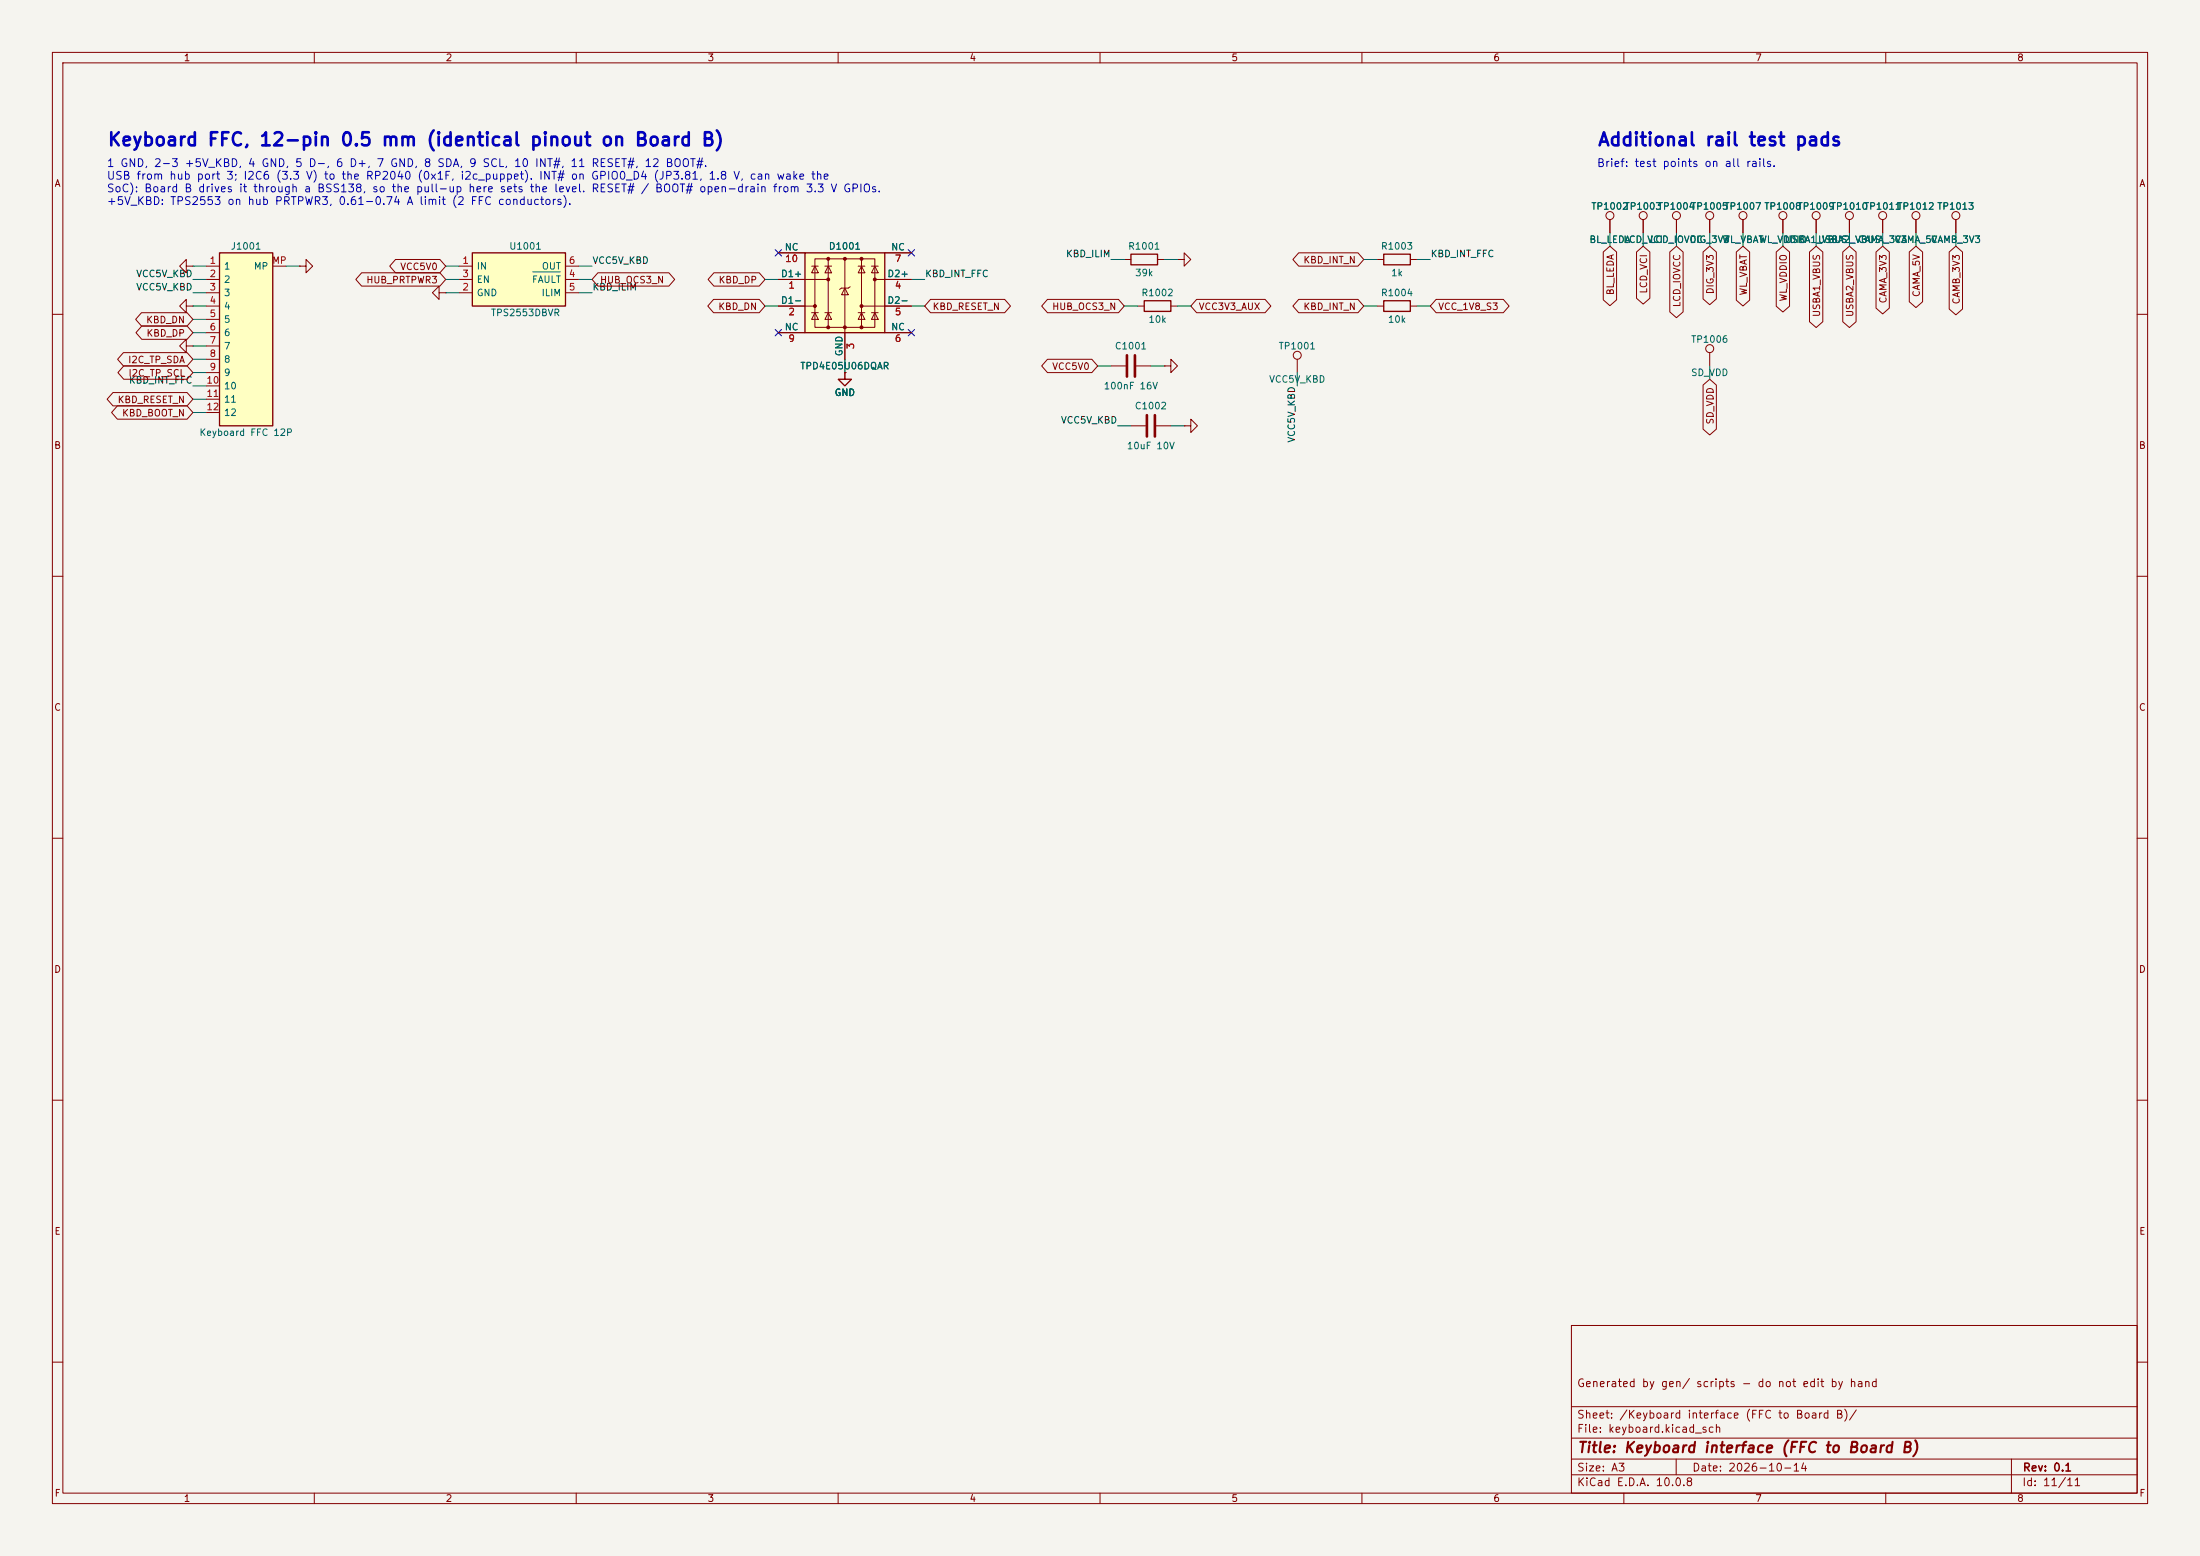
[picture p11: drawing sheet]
<svg xmlns="http://www.w3.org/2000/svg" width="420mm" height="297mm" viewBox="0 0 420 297" stroke-linecap="round" stroke-linejoin="round" font-family="sans-serif">
<path d="M0 0h420v297h-420z" fill="#f5f4ef" stroke="#f5f4ef" stroke-width=".19"/>
<g fill="none" stroke="#840000" stroke-width=".19">
<path d="M10 10h400v277h-400zM12 12h396v273h-396zM60 10v2M110 10v2M160 10v2M210 10v2M260 10v2M310 10v2M360 10v2M57.1 50.8h1.3v-1.3l1.3 1.3-1.3 1.3v-1.3M57.1 50.8h.1M373.4 41.9v2.6"/>
<path d="M10 60h2M408 60h2M10 110h2M408 110h2M10 160h2M408 160h2M10 210h2M408 210h2M300 253h108v32h-108zM10 260h2M300 278.5h108M300 274.5h108"/>
<path d="M300 268.5h108M320 278.5v3M384 278.5v6.5M408 260h2M60 285v2M110 285v2M160 285v2M210 285v2M260 285v2M300 281.5h108M310 285v2M360 285v2"/>
<circle cx="373.4" cy="41.1" r=".76"/>
</g>
<path d="M153.7 48.3h15.2v15.2h-15.2z" fill="#ffffc2"/>
<g fill="none" stroke="#840000" stroke-width=".19">
<path d="M83.8 55.9v-1.3l-1.3 1.3 1.3 1.3v-1.3h1.3M85.1 55.9h.1M148.6 53.3h9.5M148.6 58.4h7M148.6 48.3h5.1M154.9 50.8h1.3M154.9 59.7h1.3M155.6 49.4h11.4v13.1h-11.4zM155.6 50.8l.6 1.3h-1.3zM155.6 59.7l.6 1.3h-1.3zM157.5 50.8h1.2M157.5 59.7h1.2"/>
<path d="M158.1 50.8l.6 1.3h-1.2zM158.1 59.7l.6 1.3h-1.2zM158.1 49.4v13.1M161.3 55l.6 1.3h-1.2zM161.3 49.4v19.2M162.3 54.7l-.4 .3h-1.2l-.4 .2M163.8 50.8h1.3M163.8 59.7h1.3M164.5 50.8l.6 1.3h-1.3zM164.5 59.7l.6 1.3h-1.3zM164.5 49.4v13.1M164.5 58.4h9.5"/>
<path d="M166.4 50.8h1.2M166.4 59.7h1.2M167 50.8l.6 1.3h-1.2zM167 59.7l.6 1.3h-1.2zM167 53.3h7M168.9 48.3h5.1M148.6 63.5h5.1M168.9 63.5h5.1"/>
</g>
<path d="M153.7 48.3h15.2v15.2h-15.2z" fill="none" stroke="#840000" stroke-width=".25"/>
<g fill="#840000" stroke="#840000" stroke-width=".19">
<circle cx="155.6" cy="58.4" r=".28"/>
<circle cx="158.1" cy="49.4" r=".28"/>
<circle cx="158.1" cy="53.3" r=".28"/>
<circle cx="158.1" cy="62.5" r=".28"/>
<circle cx="161.3" cy="49.4" r=".28"/>
<circle cx="161.3" cy="62.5" r=".28"/>
<circle cx="164.5" cy="49.4" r=".28"/>
<circle cx="164.5" cy="58.4" r=".28"/>
<circle cx="164.5" cy="62.5" r=".28"/>
<circle cx="167" cy="53.3" r=".28"/>
</g>
<path d="M90.2 48.3h17.7v10.1h-17.7z" fill="#ffffc2"/>
<path d="M90.2 48.3h17.7v10.1h-17.7z" fill="none" stroke="#840000" stroke-width=".25"/>
<g fill="none" stroke="#840000" stroke-width=".19">
<path d="M35.6 58.4v-1.2l-1.3 1.2 1.3 1.3v-1.3h1.2M36.8 58.4h.1M87.6 50.8h2.6M87.6 55.9h2.6M87.6 53.3h2.6M107.9 50.8h2.6M107.9 55.9h2.6M107.9 53.3h2.6M326.4 41.9v2.6M332.7 41.9v2.6M340.4 41.9v2.6M346.7 41.9v2.6"/>
<path d="M353.1 41.9v2.6M359.4 41.9v2.6M365.8 41.9v2.6M35.6 66v-1.2l-1.3 1.2 1.3 1.3v-1.3h1.2M36.8 66h.1M161.3 71.1v1.3h1.3l-1.3 1.3-1.3-1.3h1.3M161.3 71.1h.1M326.4 67.3v2.6M215.9 81.3h2.8M220.7 81.3h2.8"/>
<circle cx="326.4" cy="41.1" r=".76"/>
<circle cx="332.7" cy="41.1" r=".76"/>
<circle cx="340.4" cy="41.1" r=".76"/>
<circle cx="346.7" cy="41.1" r=".76"/>
<circle cx="353.1" cy="41.1" r=".76"/>
<circle cx="359.4" cy="41.1" r=".76"/>
<circle cx="365.8" cy="41.1" r=".76"/>
<circle cx="326.4" cy="66.5" r=".76"/>
</g>
<path d="M101.7 51.9h5.3" fill="none" stroke="#006464" stroke-width=".19"/>
<path d="M218.9 79.2v4.1M220.5 79.2v4.1" fill="none" stroke="#840000" stroke-width=".51"/>
<path d="M41.9 48.3h10.2v33h-10.2z" fill="#ffffc2"/>
<path d="M41.9 48.3h10.2v33h-10.2zM215.9 48.5h5.1v2h-5.1zM218.4 57.4h5.1v2h-5.1zM264.2 57.4h5v2h-5zM264.2 48.5h5v2h-5z" fill="none" stroke="#840000" stroke-width=".25"/>
<g fill="none" stroke="#840000" stroke-width=".19">
<path d="M27 59.7h8.7l1.1 1.3-1.1 1.2h-8.7l-1.1-1.2zM35.6 50.8v-1.3l-1.3 1.3 1.3 1.3v-1.3h1.2M36.8 50.8h.1M39.4 50.8h2.5M39.4 53.3h2.5M39.4 55.9h2.5M39.4 58.4h2.5M52.1 50.8h2.5M69 52.1h15l1.1 1.2-1.1 1.3h-15l-1.1-1.3zM75.5 49.5h8.5l1.1 1.3-1.1 1.3h-8.5l-1.1-1.3zM114.1 52.1h13.6l1.1 1.2-1.1 1.3h-13.6l-1.1-1.3zM136.2 57.1h8.7l1.1 1.3-1.1 1.3h-8.7l-1.1-1.3z"/>
<path d="M136.3 52.1h8.6l1.1 1.2-1.1 1.3h-8.6l-1.1-1.3zM148.6 53.3h5.1M148.6 58.4h5.1M148.6 48.3h5.1M168.9 53.3h5.1M168.9 58.4h5.1M168.9 48.3h5.1M177.6 57.1h14.2l1.1 1.3-1.1 1.3h-14.2l-1.1-1.3zM200 57.1h13.5l1.1 1.3-1.1 1.3h-13.5l-1.1-1.3zM214.6 49.5h1.3M217.2 58.4h1.2M221 49.5h1.2"/>
<path d="M223.5 58.4h1.3M224.8 49.5h1.3v-1.2l1.2 1.2-1.2 1.3v-1.3M224.8 49.5h.1M228.4 57.1h13.1l1.1 1.3-1.1 1.3h-13.1l-1.1-1.3zM247.9 48.3h11.3l1.1 1.2-1.1 1.3h-11.3l-1.1-1.3zM247.9 57.1h11.3l1.1 1.3-1.1 1.3h-11.3l-1.1-1.3zM262.9 58.4h1.3M262.9 49.5h1.3M269.2 58.4h1.3M269.2 49.5h1.3M274.2 57.1h12.8l1.1 1.3-1.1 1.3h-12.8l-1.2-1.3zM306.1 48.1l1.2-1.1 1.3 1.1v9.1l-1.3 1.1-1.2-1.1z"/>
<path d="M307.3 41.9v2.6M312.4 48.1l1.3-1.1 1.3 1.1v8.8l-1.3 1.1-1.3-1.1zM313.7 41.9v2.6M318.8 48.1l1.2-1.1 1.3 1.1v11.4l-1.3 1.1-1.2-1.1zM320 41.9v2.6M325.1 48.1l1.3-1.1 1.3 1.1v9l-1.3 1.1-1.3-1.1zM326.4 41.9v2.6M331.5 48.1l1.2-1.1 1.3 1.1v9.2l-1.3 1.1-1.2-1.1zM332.7 41.9v2.6M339.1 48.1l1.3-1.1 1.2 1.1v10.3l-1.2 1.2-1.3-1.2zM340.4 41.9v2.6M345.4 48.1l1.3-1.1 1.3 1.1v13.3l-1.3 1.1-1.3-1.1z"/>
<path d="M346.7 41.9v2.6M351.8 48.1l1.3-1.1 1.2 1.1v13.3l-1.2 1.1-1.3-1.1zM353.1 41.9v2.6M358.1 48.1l1.3-1.1 1.3 1.1v10.7l-1.3 1.1-1.3-1.1zM359.4 41.9v2.6M364.5 48.1l1.3-1.1 1.2 1.1v9.5l-1.2 1.1-1.3-1.1zM365.8 41.9v2.6M372.1 48.1l1.3-1.1 1.3 1.1v10.9l-1.3 1.1-1.3-1.1zM373.4 41.9v2.6M21.6 74.9h14.1l1.1 1.3-1.1 1.3h-14.1l-1.1-1.3zM22.4 77.5h13.3l1.1 1.2-1.1 1.3h-13.3l-1.1-1.3zM23.6 67.3h12.1l1.1 1.3-1.1 1.3h-12.1l-1.2-1.3z"/>
<path d="M23.6 69.8h12.1l1.1 1.3-1.1 1.3h-12.1l-1.1-1.3zM27.1 62.2h8.6l1.1 1.3-1.1 1.3h-8.6l-1.1-1.3zM39.4 61h2.5M39.4 63.5h2.5M39.4 66h2.5M39.4 68.6h2.5M39.4 71.1h2.5M39.4 73.7h2.5M39.4 76.2h2.5M39.4 78.7h2.5M148.6 63.5h5.1M161.3 71.1h.1"/>
<path d="M161.3 63.5v5.1M168.9 63.5h5.1M200 68.6h8.4l1.1 1.3-1.1 1.2h-8.4l-1.1-1.2zM212.1 69.9h2.8M216.9 69.9h2.8M222.2 69.9h1.3v-1.3l1.3 1.3-1.3 1.2v-1.2M222.2 69.9h.1M247.6 68.6v2.5M325.1 73.5l1.3-1.1 1.3 1.1v8.4l-1.3 1.1-1.3-1.1zM226.1 81.3h1.2v-1.3l1.3 1.3-1.3 1.3v-1.3M226.1 81.3h.1"/>
<circle cx="307.3" cy="41.1" r=".76"/>
<circle cx="313.7" cy="41.1" r=".76"/>
<circle cx="320" cy="41.1" r=".76"/>
<circle cx="247.6" cy="67.8" r=".76"/>
</g>
<path d="M215.1 67.8v4.1M216.7 67.8v4.1" fill="none" stroke="#840000" stroke-width=".51"/>
<g fill="none" stroke="#009600" stroke-width=".19">
<path d="M36.8 53.3h2.6M36.8 50.8h2.6M36.8 58.4h2.6M36.8 55.9h2.6M54.6 50.8h2.5M85.1 53.3h2.5M85.1 50.8h2.5M85.1 55.9h2.5M110.5 53.3h2.5M110.5 50.8h2.5M110.5 55.9h2.5M146 53.3h2.6"/>
<path d="M146 58.4h2.6M174 53.3h2.5M174 58.4h2.5M212.1 49.5h2.5M214.6 58.4h2.6M222.2 49.5h2.6M224.8 58.4h2.5M260.3 49.5h2.6M260.3 58.4h2.6M270.5 49.5h2.5M270.5 58.4h2.5M307.3 44.5v2.5"/>
<path d="M313.7 44.5v2.5M320 44.5v2.5M326.4 44.5v2.5M332.7 44.5v2.5M340.4 44.5v2.5M346.7 44.5v2.5M353.1 44.5v2.5M359.4 44.5v2.5M365.8 44.5v2.5M373.4 44.5v2.5M36.8 71.1h2.6M36.8 78.7h2.6"/>
<path d="M36.8 63.5h2.6M36.8 66h2.6M36.8 61h2.6M36.8 76.2h2.6M36.8 73.7h2.6M36.8 68.6h2.6M161.3 68.6v2.5M209.5 69.9h2.6M219.7 69.9h2.5M247.6 71.1v2.6M326.4 69.9v2.5M213.4 81.3h2.5"/>
<path d="M223.5 81.3h2.6"/>
</g>
<path d="M148 47.7l1.2 1.2M149.2 47.7l-1.2 1.2M173.4 47.7l1.2 1.2M174.6 47.7l-1.2 1.2M148 62.9l1.2 1.2M149.2 62.9l-1.2 1.2M173.4 62.9l1.2 1.2M174.6 62.9l-1.2 1.2" fill="none" stroke="#000084" stroke-width=".19"/>
<g font-size="2.5" fill="#0000c2">
<text x="20.4" y="28.5">Keyboard FFC, 12-pin 0.5 mm (identical pinout on Board B)</text>
<text x="304.9" y="28.5">Additional rail test pads</text>
</g>
<text font-size="2" fill="#840000" x="301" y="277.8">Title: Keyboard interface (FFC to Board B)</text>
<g font-size="1.5" fill="#0000c2">
<text x="20.3" y="32.2">1 GND, 2-3 +5V_KBD, 4 GND, 5 D-, 6 D+, 7 GND, 8 SDA, 9 SCL, 10 INT#, 11 RESET#, 12 BOOT#.</text>
<text x="20.3" y="34.7">USB from hub port 3; I2C6 (3.3 V) to the RP2040 (0x1F, i2c_puppet). INT# on GPIO0_D4 (JP3.81, 1.8 V, can wake the</text>
<text x="304.8" y="32.2">Brief: test points on all rails.</text>
<text x="20.3" y="37.1">SoC): Board B drives it through a BSS138, so the pull-up here sets the level. RESET# / BOOT# open-drain from 3.3 V GPIOs.</text>
<text x="20.3" y="39.5">+5V_KBD: TPS2553 on hub PRTPWR3, 0.61-0.74 A limit (2 FFC conductors).</text>
</g>
<g font-size="1.5" fill="#840000">
<text x="300.9" y="265.1">Generated by gen/ scripts - do not edit by hand</text>
<text x="300.9" y="273.8">File: keyboard.kicad_sch</text>
<text x="300.9" y="271.1">Sheet: /Keyboard interface (FFC to Board B)/</text>
<text x="300.9" y="281.2">Size: A3</text>
<text x="322.9" y="281.2">Date: 2026-10-14</text>
<text x="386" y="281.2">Rev: 0.1</text>
<text x="300.9" y="284">KiCad E.D.A. 10.0.8</text>
<text x="385.9" y="284">Id: 11/11</text>
</g>
<g font-size="1.3" fill="#840000">
<text x="35" y="12">1</text>
<text x="85" y="12">2</text>
<text x="135" y="12">3</text>
<text x="185" y="12">4</text>
<text x="235" y="12">5</text>
<text x="285" y="12">6</text>
<text x="335" y="12">7</text>
<text x="385" y="12">8</text>
<text x="10.3" y="36">A</text>
<text x="408.3" y="36">A</text>
<text x="76.3" y="51.9">VCC5V0</text>
<text x="248.7" y="50.6">KBD_INT_N</text>
<text x="69.8" y="54.4">HUB_PRTPWR3</text>
<text x="114.4" y="54.4">HUB_OCS3_N</text>
<text x="137" y="59.5">KBD_DN</text>
<text x="137.1" y="54.4">KBD_DP</text>
<text x="177.9" y="59.5">KBD_RESET_N</text>
<text x="200.8" y="59.5">HUB_OCS3_N</text>
<text x="228.7" y="59.5">VCC3V3_AUX</text>
<text x="248.7" y="59.5">KBD_INT_N</text>
<text x="274.5" y="59.5">VCC_1V8_S3</text>
<text x="308.4" y="56.4" transform="rotate(-90 308.4 56.4)">BL_LEDA</text>
<text x="314.7" y="56.1" transform="rotate(-90 314.7 56.1)">LCD_VCI</text>
<text x="321.1" y="58.7" transform="rotate(-90 321.1 58.7)">LCD_IOVCC</text>
<text x="327.4" y="56.3" transform="rotate(-90 327.4 56.3)">DIG_3V3</text>
<text x="333.8" y="56.5" transform="rotate(-90 333.8 56.5)">WL_VBAT</text>
<text x="341.4" y="57.7" transform="rotate(-90 341.4 57.7)">WL_VDDIO</text>
<text x="360.5" y="58" transform="rotate(-90 360.5 58)">CAMA_3V3</text>
<text x="366.8" y="56.8" transform="rotate(-90 366.8 56.8)">CAMA_5V</text>
<text x="374.4" y="58.2" transform="rotate(-90 374.4 58.2)">CAMB_3V3</text>
<text x="27.8" y="62">KBD_DN</text>
<text x="27.9" y="64.6">KBD_DP</text>
<text x="347.8" y="60.6" transform="rotate(-90 347.8 60.6)">USBA1_VBUS</text>
<text x="354.1" y="60.6" transform="rotate(-90 354.1 60.6)">USBA2_VBUS</text>
<text x="24.3" y="69.6">I2C_TP_SDA</text>
<text x="200.8" y="70.9">VCC5V0</text>
<text x="22.4" y="77.3">KBD_RESET_N</text>
<text x="24.4" y="72.2">I2C_TP_SCL</text>
<text x="23.2" y="79.8">KBD_BOOT_N</text>
<text x="327.4" y="81.1" transform="rotate(-90 327.4 81.1)">SD_VDD</text>
<text x="10.2" y="86">B</text>
<text x="408.2" y="86">B</text>
<text x="10.2" y="136">C</text>
<text x="408.2" y="136">C</text>
<text x="10.2" y="186">D</text>
<text x="408.2" y="186">D</text>
<text x="10.3" y="236">E</text>
<text x="408.3" y="236">E</text>
<text x="10.3" y="286">F</text>
<text x="35" y="287">1</text>
<text x="85" y="287">2</text>
<text x="135" y="287">3</text>
<text x="185" y="287">4</text>
<text x="235" y="287">5</text>
<text x="285" y="287">6</text>
<text x="335" y="287">7</text>
<text x="385" y="287">8</text>
<text x="408.3" y="286">F</text>
</g>
<g font-size="1.3" fill="#006464">
<text x="303.7" y="40.3">TP1002</text>
<text x="310" y="40.3">TP1003</text>
<text x="316.4" y="40.3">TP1004</text>
<text x="322.7" y="40.3">TP1005</text>
<text x="329.1" y="40.3">TP1007 TP1008</text>
<text x="343" y="40.3">TP1009</text>
<text x="349.4" y="40.3">TP1010</text>
<text x="355.7" y="40.3">TP1011</text>
<text x="362.1" y="40.3">TP1012 TP1013</text>
<text x="44" y="48">J1001</text>
<text x="97.1" y="48">U1001</text>
<text x="158.1" y="48">D1001</text>
<text x="215.3" y="48">R1001</text>
<text x="263.5" y="48">R1003</text>
<text x="303.3" y="46.7">BL_LEDA</text>
<text x="309.8" y="46.7">LCD_VCI</text>
<text x="314.9" y="46.7">LCD_IOVCC</text>
<text x="322.5" y="46.7">DIG_3V3</text>
<text x="328.7" y="46.7">WL_VBAT</text>
<text x="335.7" y="46.7">WL_VDDIO</text>
<text x="340.6" y="46.7">USBA1_VBUS</text>
<text x="346.9" y="46.7">USBA2_VBUS</text>
<text x="354.6" y="46.7">CAMA_3V3</text>
<text x="361.6" y="46.7">CAMA_5V</text>
<text x="368.5" y="46.7">CAMB_3V3</text>
<text x="42.6" y="51.8">1</text>
<text x="48.4" y="51.8">MP</text>
<text x="90.9" y="51.8">IN</text>
<text x="103.3" y="51.8">OUT</text>
<text x="149" y="53.2">D1+</text>
<text x="149.7" y="48.1">NC</text>
<text x="169.3" y="53.2">D2+</text>
<text x="170" y="48.1">NC</text>
<text x="216.6" y="53">39k</text>
<text x="265.5" y="53">1k</text>
<text x="42.6" y="54.3">2</text>
<text x="42.6" y="56.8">3</text>
<text x="42.6" y="59.4">4</text>
<text x="90.9" y="56.8">GND</text>
<text x="90.9" y="54.3">EN</text>
<text x="101.5" y="54.3">FAULT</text>
<text x="103.3" y="56.8">ILIM</text>
<text x="149" y="58.3">D1-</text>
<text x="169.3" y="58.3">D2-</text>
<text x="217.8" y="56.8">R1002</text>
<text x="263.5" y="56.8">R1004</text>
<text x="42.6" y="61.9">5</text>
<text x="42.6" y="64.5">6</text>
<text x="93.6" y="60.7">TPS2553DBVR</text>
<text x="149.7" y="63.4">NC</text>
<text x="170" y="63.4">NC</text>
<text x="219.1" y="61.9">10k</text>
<text x="264.8" y="61.9">10k</text>
<text x="322.7" y="65.7">TP1006</text>
<text x="42.6" y="67">7</text>
<text x="42.6" y="69.5">8</text>
<text x="152.7" y="70.8">TPD4E05U06DQAR</text>
<text x="161.2" y="68.1" transform="rotate(-90 161.2 68.1)">GND</text>
<text x="212.7" y="67">C1001</text>
<text x="244" y="67">TP1001</text>
<text x="42.6" y="72.1">9</text>
<text x="42.6" y="74.6">10</text>
<text x="42.6" y="77.2">11</text>
<text x="159.2" y="75.9">GND</text>
<text x="210.6" y="74.6">100nF 16V</text>
<text x="242.2" y="73.4">VCC5V_KBD</text>
<text x="322.7" y="72.1">SD_VDD</text>
<text x="38" y="83.5">Keyboard FFC 12P</text>
<text x="42.6" y="79.7">12</text>
<text x="216.5" y="78.4">C1002</text>
<text x="215" y="86.1">10uF 10V</text>
</g>
<g font-size="1.3" fill="#0f0f0f">
<text x="25.9" y="53.2">VCC5V_KBD</text>
<text x="113" y="50.7">VCC5V_KBD</text>
<text x="176.5" y="53.2">KBD_INT_FFC</text>
<text x="203.4" y="49.4">KBD_ILIM</text>
<text x="273" y="49.4">KBD_INT_FFC</text>
<text x="25.9" y="55.8">VCC5V_KBD</text>
<text x="113" y="55.8">KBD_ILIM</text>
<text x="24.5" y="73.5">KBD_INT_FFC</text>
<text x="202.4" y="81.2">VCC5V_KBD</text>
<text x="247.5" y="84.6" transform="rotate(-90 247.5 84.6)">VCC5V_KBD</text>
</g>
<g font-size="1.3" fill="#a90000">
<text x="39.9" y="50.7">1</text>
<text x="39.9" y="53.2">2</text>
<text x="51.9" y="50.7">MP</text>
<text x="88.2" y="50.7">1</text>
<text x="88.2" y="53.2">3</text>
<text x="108.5" y="53.2">4</text>
<text x="108.5" y="50.7">6</text>
<text x="149.8" y="50.3">10</text>
<text x="170.7" y="50.3">7</text>
<text x="39.9" y="55.7">3</text>
<text x="39.9" y="58.3">4</text>
<text x="88.2" y="55.7">2</text>
<text x="108.5" y="55.7">5</text>
<text x="150.4" y="55.4">1</text>
<text x="170.7" y="55.4">4</text>
<text x="39.9" y="60.8">5</text>
<text x="39.9" y="63.4">6</text>
<text x="39.9" y="65.9">7</text>
<text x="150.4" y="60.5">2</text>
<text x="150.4" y="65.6">9</text>
<text x="170.7" y="60.5">5</text>
<text x="170.7" y="65.6">6</text>
<text x="39.9" y="68.4">8</text>
<text x="39.9" y="71">9</text>
<text x="163.4" y="66.8" transform="rotate(-90 163.4 66.8)">3</text>
<text x="39.3" y="73.5">10</text>
<text x="39.3" y="76.1">11</text>
<text x="39.3" y="78.6">12</text>
</g>
</svg>
